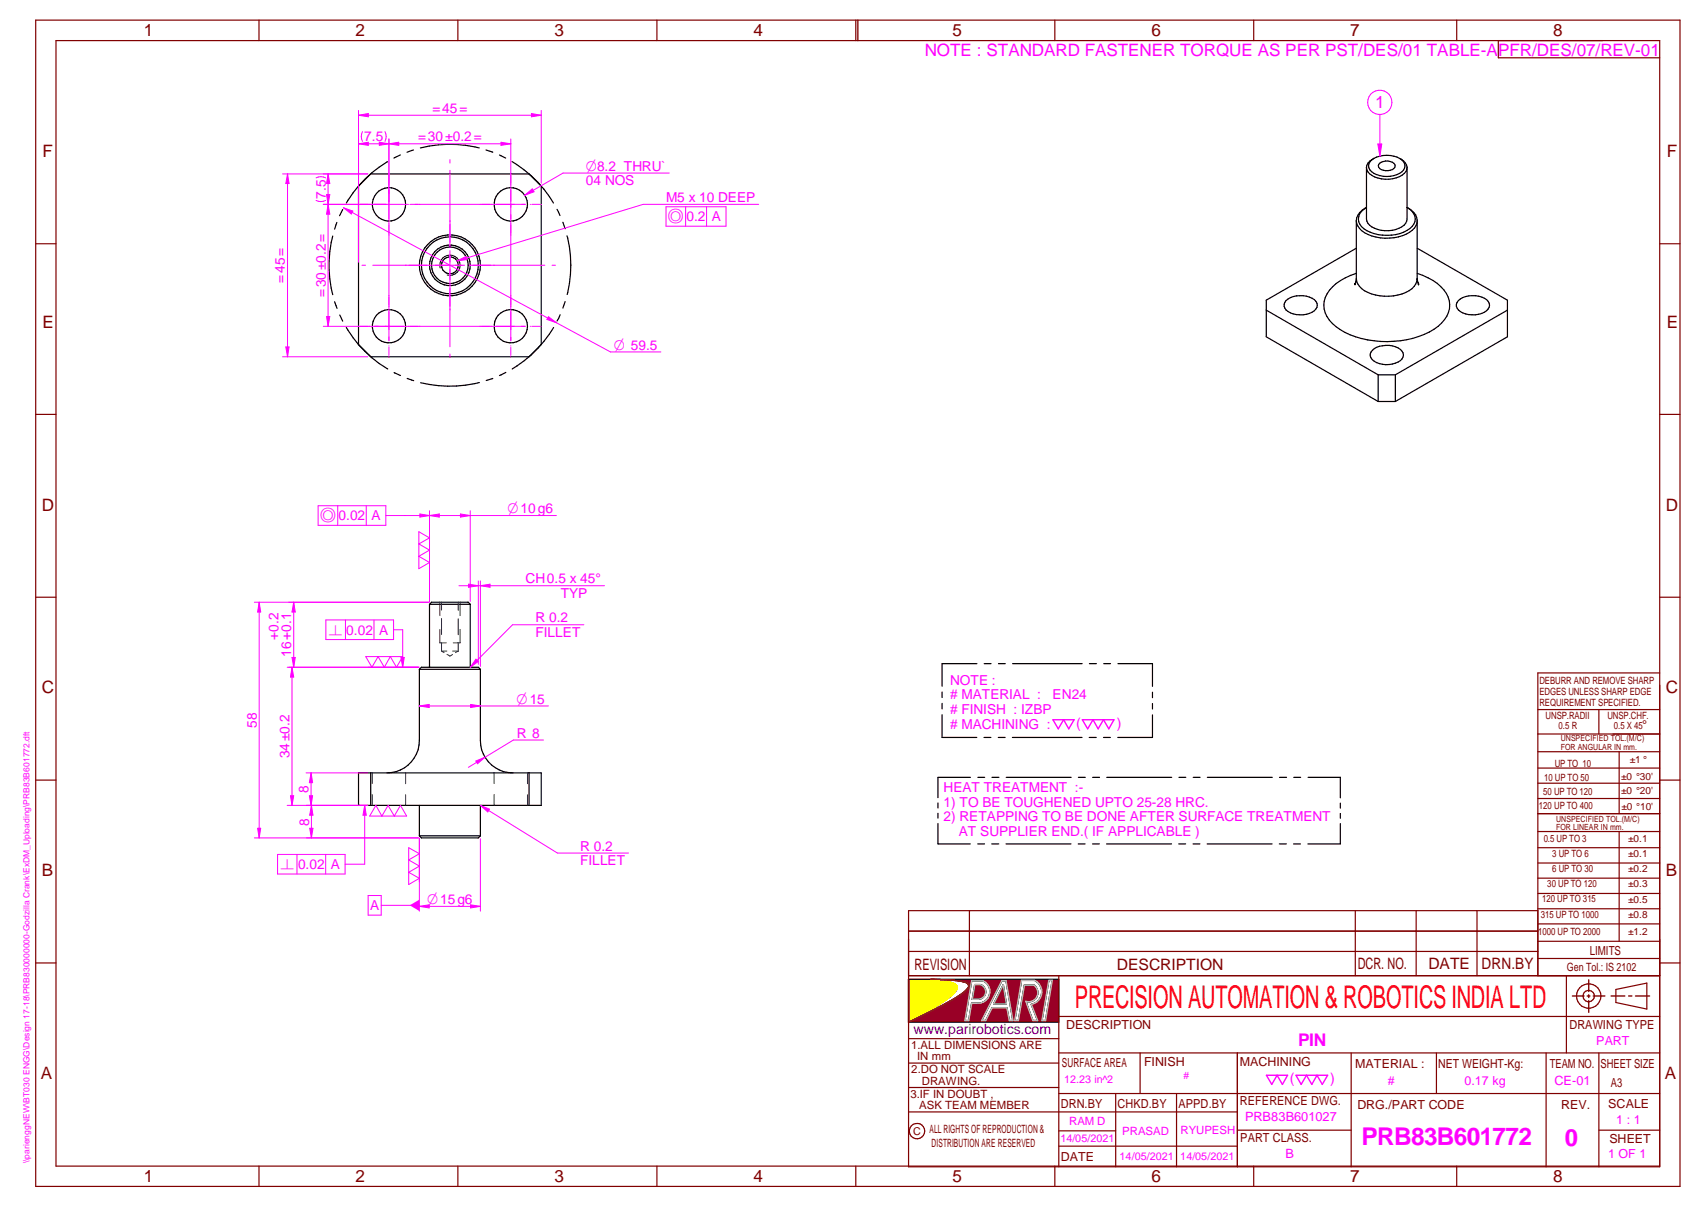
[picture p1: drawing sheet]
<svg xmlns="http://www.w3.org/2000/svg" width="420mm" height="297mm" viewBox="0 0 420 297" stroke-linecap="round" stroke-linejoin="round" font-family="sans-serif">
<g fill="none" stroke="#800000" stroke-width=".3">
<path d="M8.8 5h405v287h-405zM13.8 10h395v277h-395zM63.8 5v5M112.8 5v5M161.8 5v5M210.8 5v5M259.8 5v5M308.8 5v5M358.8 5v5M8.8 60h5M408.8 60h5M8.8 102h5"/>
<path d="M408.8 102h5M8.8 147h5M408.8 147h5M8.8 192h5M408.8 192h5M8.8 237h5M408.8 237h5M63.8 287v5M112.8 287v5M161.8 287v5M210.8 287v5M259.8 287v5"/>
<path d="M308.8 287v5M358.8 287v5"/>
</g>
<path d="M211.3 5v5" fill="none" stroke="#800000" stroke-width=".34"/>
<path d="M239.3 241.4h2.8a2.91 2.91 0 0 1 1.7 2.9 2.91 2.91 0 0 1-2.2 2.5l-2.3 .1-.7 4.3h-1zM246.7 241.3h1.1l1.7 9.9h-.9l-.6-3.2h-3.7l-1.5 3.2h-1zM251.6 241.3h3.2a3.2 3.2 0 0 1 1.7 3.2 3.2 3.2 0 0 1-2.5 2.7l1.6 4h-1.2l-1.8-4.8a2.25 2.25 0 0 0 2.8-1.1 2.25 2.25 0 0 0-.8-2.9h-2.3l-1.5 8.8h-.9zM258.3 241.3h.9l-1.7 9.9h-.9z" fill="none" stroke="#991b1e" stroke-width=".34"/>
<path d="M240.1 242.3h1.4a1.85 1.85 0 0 1 1.2 2 1.85 1.85 0 0 1-1.7 1.6h-1.5z" fill-rule="evenodd" fill="#990026"/>
<path d="M240.1 242.3h1.4a1.85 1.85 0 0 1 1.2 2 1.85 1.85 0 0 1-1.7 1.6h-1.5z" fill="none" stroke="#991b1e" stroke-width=".34"/>
<path d="M247.1 242.4l.8 4.7h-3.2z" fill="#990026"/>
<path d="M247.1 242.4l.8 4.7h-3.2z" fill="none" stroke="#991b1e" stroke-width=".34"/>
<path d="M238.4 242.1l-.2-.1a28.1 28.1 0 0 0-8.9-1l5.2 .9a1.32 1.32 0 0 1 1.2 1 1.32 1.32 0 0 1-.6 1.4l-3.3 2.5-8 4.7 5.6-2.7 5.3-2.8a10.3 10.3 0 0 0 3.9-3.3l-.2-.6M239.3 241.4h2.8a2.91 2.91 0 0 1 1.7 2.9 2.91 2.91 0 0 1-2.2 2.5l-2.3 .1-.7 4.3h-1zM240.1 242.3h1.4a1.85 1.85 0 0 1 1.2 2 1.85 1.85 0 0 1-1.7 1.6h-1.5zM246.7 241.3h1.1l1.7 9.9h-.9l-.6-3.2h-3.7l-1.5 3.2h-1zM247.1 242.4l.8 4.7h-3.2zM251.6 241.3h3.2a3.2 3.2 0 0 1 1.7 3.2 3.2 3.2 0 0 1-2.5 2.7l1.6 4h-1.2l-1.8-4.8a2.25 2.25 0 0 0 2.8-1.1 2.25 2.25 0 0 0-.8-2.9h-2.3l-1.5 8.8h-.9zM258.3 241.3h.9l-1.7 9.9h-.9z" fill="none" stroke="#000" stroke-width=".34"/>
<circle cx="238.4" cy="242.1" r=".17" fill="#000"/>
<path d="M240.1 242.3h1.4a1.85 1.85 0 0 1 1.2 2 1.85 1.85 0 0 1-1.7 1.6h-1.5zM247.1 242.4l.8 4.7h-3.2z" fill="none" stroke="#c0c0c0" stroke-width=".34"/>
<path d="M223.8 241h5.5l4.1 .6a2.39 2.39 0 0 1 2.3 1.4 4.6 4.6 0 0 1-2.4 2.8l-3.6 2.4-5.9 3.3z" fill-rule="evenodd" fill="#ff0"/>
<path d="M223.8 241h5.5l5.2 .9a1.23 1.23 0 0 1 1.1 1.6l-1.3 1.5-2.5 1.8-8 4.7z" fill="none" stroke="#f1eb1f" stroke-width=".34"/>
<path d="M229.3 241l3.6 .5 2 .5a1.06 1.06 0 0 1 .8 .8 1.06 1.06 0 0 1-.3 1l-.9 1.1-3.5 2.5-7.2 4.1" fill="none" stroke="#ff0" stroke-width=".34"/>
<path d="M223.8 241v10.5" fill="none" stroke="#000" stroke-width=".34"/>
<path d="M223.8 241v10.5" fill="none" stroke="#000" stroke-width=".3"/>
<path d="M229.3 241l7.2 .4 1.7 .5 .3 .3 .1 .5-1.1 1.4-2.4 1.6-5.6 3.1-5.7 2.7h37v-10.5zM246.7 241.3h1.1l1.7 9.9h-.9l-.6-3.2h-3.7l-1.5 3.2h-1zM239.3 241.4h2.8a2.91 2.91 0 0 1 1.7 2.9 2.91 2.91 0 0 1-2.2 2.5l-2.3 .1-.7 4.3h-1zM251.6 241.3h3.2a3.2 3.2 0 0 1 1.7 3.2 3.2 3.2 0 0 1-2.5 2.7l1.6 4h-1.2l-1.8-4.8a2.25 2.25 0 0 0 2.8-1.1 2.25 2.25 0 0 0-.8-2.9h-2.3l-1.5 8.8h-.9zM258.3 241.3h.9l-1.7 9.9h-.9z" fill-rule="evenodd" fill="#990026"/>
<path d="M223.8 241h37v10.5h-37" fill="none" stroke="#000" stroke-width=".3"/>
<path d="M229.3 241h1a24.8 24.8 0 0 1 7.9 1l.2 .1" fill="none" stroke="#991b1e" stroke-width=".34"/>
<circle cx="238.4" cy="242.1" r=".17" fill="#991b1e"/>
<path d="M223.8 251.5l6.1-2.9 6.1-3.4-4.9 2.7zM229.3 241l2.9 .1a15.2 15.2 0 0 1 6.1 .9l.3 .4M236.8 244.6l-.8 .6M237.5 244.1l-.7 .5M238.1 243.5l-.6 .6M238.5 242.1l.1 .4M238.6 242.4l-.4 1M238.6 242.7l-.3 .6-.8 .8" fill="none" stroke="#991b1e" stroke-width=".34"/>
<path d="M239.3 241.4h2.8a2.91 2.91 0 0 1 1.7 2.9 2.91 2.91 0 0 1-2.2 2.5l-2.3 .1-.7 4.3h-1zM246.7 241.3h1.1l1.7 9.9h-.9l-.6-3.2h-3.7l-1.5 3.2h-1zM251.6 241.3h3.2a3.2 3.2 0 0 1 1.7 3.2 3.2 3.2 0 0 1-2.5 2.7l1.6 4h-1.2l-1.8-4.8a2.25 2.25 0 0 0 2.8-1.1 2.25 2.25 0 0 0-.8-2.9h-2.3l-1.5 8.8h-.9zM258.3 241.3h.9l-1.7 9.9h-.9z" fill="none" stroke="#c0c0c0" stroke-width=".34"/>
<g fill="none" stroke="#800000" stroke-width=".3">
<path d="M394.7 10h-25.7v4.2h39.8M378.7 174.6h30.1M393.8 174.6v6M408.8 168.6v118.5h-185v-63h154.9M408.8 165.6h-30.1v74.5M378.7 185h30.1M378.7 189h30.1M378.7 192.7h30.1M378.7 196.5h30.1M378.7 180.6h30.1M398.8 185v15.2M378.7 200.2h30.1"/>
<path d="M378.7 204.6h30.1M378.7 208.6h30.1M378.7 212.4h30.1M378.7 216.1h30.1M378.7 219.9h30.1M398.8 204.6v27M223.8 229.2h154.9M223.8 234.1h154.9M238.7 224.1v16M333.8 224.1v16M348.8 224.1v16M363.8 224.1v16"/>
<path d="M378.7 223.6h30.1M378.7 227.4h30.1M378.7 231.6h30.1M378.7 235.9h30.1M223.8 255.6h37M223.8 240.1h185M260.8 240.1v47M260.8 250.1h148M260.8 259.1h148M280.8 259.1v10M304.7 259.1v28M332.8 259.1v28"/>
<path d="M353.8 259.1v10M380.8 259.1v28M385.8 240.1v19M393.8 259.1v28M398 243.5l7.6-1.6v6.4l-7.6-1.6zM223.8 273.6h80.9M223.8 267.6h37M223.8 261.6h37M260.8 278.3h14M260.8 269.1h148M274.8 269.1v18M289.8 269.1v18"/>
<path d="M304.7 278.1h28.1M393.8 278.1h15M260.8 282.1h43.9"/>
<circle cx="391.3" cy="245.1" r="2.99"/>
<circle cx="391.3" cy="245.1" r="1.39"/>
<circle cx="225.8" cy="278.3" r="1.9"/>
</g>
<path d="M387.3 245.1h2.8M390.9 245.1h.7M391.3 241.1v2.9M391.3 244.8v.7M391.3 246.3v2.8M392.4 245.1h2.9M396.8 245.1h3.4M401.1 245.1h.8M402.8 245.1h3.5" fill="none" stroke="#800000" stroke-width=".34"/>
<g fill="none" stroke="#000" stroke-width=".3">
<path d="M95.5 39.8a28.8 28.8 0 0 0-10.2 10.2M98.6 38.1l-1.6 .8M101.8 36.9l-1.6 .6M103.5 36.4a29.8 29.8 0 0 1 14.5 0M119.7 36.9l1.7 .6M123 38.1l1.5 .8M126.1 39.8a29.4 29.4 0 0 1 10.2 10.2M338.4 39a2.97 2.97 0 0 0-1.9 2.2M338.4 39a1.95 1.95 0 0 0-1.4 1.8 1.95 1.95 0 0 0 1.4 1.9 6.3 6.3 0 0 0 7.3-.9 1.89 1.89 0 0 0-1-2.8M338.4 39a7 7 0 0 1 6.3 0M344.7 39a2.44 2.44 0 0 1 1.6 3.2 6.8 6.8 0 0 1-9.4 .1l-.4-1.1M81.9 58.1a29.1 29.1 0 0 0 0 14.4"/>
<path d="M83 54.7l-.6 1.7M84.4 51.6l-.8 1.5M91.3 42.8h39l3 3v39l-3 3h-39l-3-3v-39zM137.2 51.5l.7 1.5M138.6 54.7l.6 1.6M139.6 58a29.1 29.1 0 0 1 .1 14.5M334 54.3v14.6l-.2 .7M334.8 52.3l1.7-1.2a3 3 0 0 0-2 2.8 3 3 0 0 0 2.1 2.9 10.8 10.8 0 0 0 10.6-.5 2.77 2.77 0 0 0 0-4.8l-.7-.4a3.4 3.4 0 0 1 2.3 4.4 7.6 7.6 0 0 1-6.6 3.1 9.1 9.1 0 0 1-7.4-2.4 2.76 2.76 0 0 1 0-3.9zM336.5 41.2v12.7a3.2 3.2 0 0 0 2.8 2.6 6.7 6.7 0 0 0 6.9-1.6l.3-1v-12.7M339.8 40.2a2.81 2.81 0 0 1 3.7 .3 1.37 1.37 0 0 1-1.7 1.5 1.92 1.92 0 0 1-2.3-1.2zM349 54.3v14.3a4.5 4.5 0 0 1-3.7 3.7 11.3 11.3 0 0 1-9.9-1.3 3.4 3.4 0 0 1-1.4-2.4M82.4 74.3l.6 1.6"/>
<path d="M83.7 77.5l.7 1.5M138 77.5l-.8 1.5M139.2 74.2l-.6 1.6M311.9 76.3l27.5 15.9M316.7 74a5.9 5.9 0 0 1 7.4 .2 1.75 1.75 0 0 1-.9 2.6 6.3 6.3 0 0 1-6.5-.5 1.65 1.65 0 0 1 0-2.3zM333.7 69.8h.1M333.8 69.7h.1M333.8 69.6h.1M334 61.1l-22.1 12.8v9l27.5 15.9M334 67.3a11.4 11.4 0 0 0-7.6 5.9 6.2 6.2 0 0 0 2.6 7.2 22.7 22.7 0 0 0 17.4 3.2 15.1 15.1 0 0 0 9.4-4.9 5.7 5.7 0 0 0-1-8.2 14 14 0 0 0-5.8-3.2M349 68.7h.1M349 61.1l22.3 12.8v9l-27.6 15.9"/>
<path d="M349 68.7l.3 1M349.3 69.8h.1M349.4 69.8h.1M359.2 74a5.8 5.8 0 0 1 7.3 .2 1.75 1.75 0 0 1-.9 2.6 5.5 5.5 0 0 1-6.8-1 1.51 1.51 0 0 1 .4-1.8zM371.3 76.3l-27.6 15.9M85.3 80.6a29.4 29.4 0 0 0 10.2 10.2M97.1 91.7l1.5 .7M100.3 93.1l1.6 .6M118.1 94.1a30.4 30.4 0 0 1-14.5 .1M121.4 93.1l-1.7 .5M124.6 91.7l-1.6 .7M136.3 80.6a30 30 0 0 1-10.2 10.2"/>
<path d="M338 86.2a5.7 5.7 0 0 1 7.3 .2 1.71 1.71 0 0 1-.9 2.7 5.5 5.5 0 0 1-6.8-1 1.44 1.44 0 0 1 .4-1.9zM339.4 92.2v6.6M339.4 98.8h4.3M339.4 92.2h4.3M343.7 92.2v6.6M105.8 148.7h10M105.8 148.7l.5-.5h9l.5 .5M105.8 148.7v15.5M115.8 148.7v15.5M103.3 164.7h15M103.3 164.7l.5-.5h14l.5 .5M103.3 164.7v17.5a8 8 0 0 1-8 8"/>
<path d="M118.3 164.7v17.5a8 8 0 0 0 8 8M88.3 190.2h45v8h-45zM91.3 190.2v8M103.3 198.2v7.5M118.3 198.2v7.5M130.3 190.2v8M103.3 205.7l.5 .5h14l.5-.5M103.3 205.7h15"/>
<circle cx="95.8" cy="50.3" r="4.1"/>
<circle cx="125.8" cy="50.3" r="4.1"/>
<circle cx="110.8" cy="65.3" r="2.07"/>
<circle cx="110.8" cy="65.3" r="7"/>
<circle cx="110.8" cy="65.3" r="5"/>
<circle cx="110.8" cy="65.3" r="7.5"/>
<circle cx="110.8" cy="65.3" r="4.5"/>
<circle cx="95.8" cy="80.3" r="4.1"/>
<circle cx="125.8" cy="80.3" r="4.1"/>
</g>
<g fill="none" stroke="#008000" stroke-width=".25">
<path d="M108.3 148.2v3.3M108.3 154.9v3.3h1.6M108.7 148.2v2M108.7 152.2v4M108.7 158.2v2M112.8 148.2v2M112.8 152.3v3.9M112.8 158.2v2M113.3 148.2v3.3M113.3 154.9v3.3h-1.7M108.7 160.2h1.4M108.7 160.2l.7 .4"/>
<path d="M110.1 161l.7 .5 .7-.4M111.5 160.2h1.3M112.8 160.2l-.6 .4M91.7 190.2v2.6M91.7 195.5v2.7M99.9 190.2v2.7M99.9 195.6v2.6M121.7 190.2v2.6M121.7 195.5v2.7M129.9 190.2v2.7M129.9 195.6v2.6"/>
</g>
<path d="M108.4 66a2.5 2.5 0 0 1 2.2-3.2 2.5 2.5 0 0 1 2.7 2.7 2.5 2.5 0 0 1-3.2 2.2" fill="none" stroke="#000" stroke-width=".25"/>
<g fill="none" stroke="#f0f" stroke-width=".25">
<path d="M110.8 39.3v.8M69.6 42.8h21M88.2 50.3h.1M88.6 50.3h2M90.9 50.3h.1M92.2 50.3h7.2M95.8 42.7v.1M95.8 43.1v2M95.8 45.4v.1M95.8 46.7v37.2M99.5 50.3h.9M100.6 50.3h.1"/>
<path d="M101 50.3h28.4M110.8 41.9v19.1M125.8 42.7v.1M125.8 43.1v2M125.8 45.4v.1M125.8 46.7v37.2M130.6 50.3h.1M131 50.3h2M133.3 50.3h.1M89.1 65.3h.9M91.8 65.3h22.6M110.8 61.7v23.6"/>
<path d="M115.6 65.3h18.6M136 65.3h.8M69.6 87.8h21M70.4 85.4h.8l-.4 2.4zM88.2 80.3h.1M88.6 80.3h2M90.9 80.3h.1M92.2 80.3h37.2M95.8 85.1v.1M95.8 85.5v2M95.8 87.8v.1M110.8 87.1v.9"/>
<path d="M125.8 85.1v.1M125.8 85.5v2M125.8 87.8v.1M130.6 80.3h.1M131 80.3h2M133.3 80.3h.1"/>
</g>
<path d="M70.4 85.4h.8l-.4 2.4z" fill="#f0f"/>
<path d="M70.8 42.8l.4 2.4h-.8z" fill="none" stroke="#f0f" stroke-width=".25"/>
<path d="M70.8 42.8l.4 2.4h-.8z" fill="#f0f"/>
<path d="M88.3 27.2v37.4M88.3 28.4l2.4-.5v.8zM133.3 27.2v17.9M70.8 42.8v45" fill="none" stroke="#f0f" stroke-width=".25"/>
<path d="M88.3 28.4l2.4-.5v.8z" fill="#f0f"/>
<path d="M130.9 27.9l2.4 .5-2.4 .3z" fill="none" stroke="#f0f" stroke-width=".25"/>
<path d="M130.9 27.9l2.4 .5-2.4 .3z" fill="#f0f"/>
<path d="M88.3 28.4h45M88.3 34.2v10.9M88.3 35.4l2.4-.4v.8zM89.3 32.4a2.6 2.6 0 0 0 0 2.4M94.8 32.4a2.6 2.6 0 0 1 0 2.4M95.8 34.2v15.4" fill="none" stroke="#f0f" stroke-width=".25"/>
<path d="M88.3 35.4l2.4-.4v.8z" fill="#f0f"/>
<path d="M93.4 35l2.4 .4-2.4 .4z" fill="none" stroke="#f0f" stroke-width=".25"/>
<path d="M93.4 35l2.4 .4-2.4 .4z" fill="#f0f"/>
<path d="M88.3 35.4h7.5M95.8 34.2v15.4M95.8 35.4l2.4-.4v.8zM125.8 34.2v15.4" fill="none" stroke="#f0f" stroke-width=".25"/>
<path d="M95.8 35.4l2.4-.4v.8z" fill="#f0f"/>
<path d="M123.4 35l2.4 .4-2.4 .4z" fill="none" stroke="#f0f" stroke-width=".25"/>
<path d="M123.4 35l2.4 .4-2.4 .4z" fill="#f0f"/>
<path d="M95.8 35.4h30M77.8 49.3a2.52 2.52 0 0 0 2.4 0M77.8 43.8a2.52 2.52 0 0 1 2.4 0M79.6 42.8h11M79.6 50.3h15.5M80.8 42.8l.4 2.4h-.8z" fill="none" stroke="#f0f" stroke-width=".25"/>
<path d="M80.8 42.8l.4 2.4h-.8z" fill="#f0f"/>
<path d="M80.4 47.9h.8l-.4 2.4z" fill="none" stroke="#f0f" stroke-width=".25"/>
<path d="M80.4 47.9h.8l-.4 2.4z" fill="#f0f"/>
<path d="M79.6 50.3h15.5M80.8 42.8v7.5M80.8 50.3l.4 2.4h-.8zM79.6 80.3h15.5" fill="none" stroke="#f0f" stroke-width=".25"/>
<path d="M80.8 50.3l.4 2.4h-.8z" fill="#f0f"/>
<path d="M80.4 77.9h.8l-.4 2.4z" fill="none" stroke="#f0f" stroke-width=".25"/>
<path d="M80.4 77.9h.8l-.4 2.4z" fill="#f0f"/>
<path d="M80.8 50.3v30M105.8 125.7v22.3M105.8 126.9l2.4-.4v.8zM115.8 125.7v22.3" fill="none" stroke="#f0f" stroke-width=".25"/>
<path d="M105.8 126.9l2.4-.4v.8z" fill="#f0f"/>
<path d="M113.4 126.5l2.4 .4-2.4 .4z" fill="none" stroke="#f0f" stroke-width=".25"/>
<path d="M113.4 126.5l2.4 .4-2.4 .4z" fill="#f0f"/>
<path d="M105.8 126.9h31.2M62.6 148.2h43M62.6 206.2h40.5M63.4 203.8h.8l-.4 2.4z" fill="none" stroke="#f0f" stroke-width=".25"/>
<path d="M63.4 203.8h.8l-.4 2.4z" fill="#f0f"/>
<path d="M63.8 148.2l.4 2.4h-.8z" fill="none" stroke="#f0f" stroke-width=".25"/>
<path d="M63.8 148.2l.4 2.4h-.8z" fill="#f0f"/>
<path d="M63.8 148.2v58M75.5 198.2h15.1M75.5 206.2h27.6M76.3 203.8h.8l-.4 2.4z" fill="none" stroke="#f0f" stroke-width=".25"/>
<path d="M76.3 203.8h.8l-.4 2.4z" fill="#f0f"/>
<path d="M76.7 198.2l.4 2.4h-.8z" fill="none" stroke="#f0f" stroke-width=".25"/>
<path d="M76.7 198.2l.4 2.4h-.8z" fill="#f0f"/>
<path d="M75.4 198.2h15.2M75.4 190.2h15.2M76.2 195.8h.8l-.4 2.4zM76.7 198.2v8" fill="none" stroke="#f0f" stroke-width=".25"/>
<path d="M76.2 195.8h.8l-.4 2.4z" fill="#f0f"/>
<path d="M76.6 190.2l.4 2.4h-.8z" fill="none" stroke="#f0f" stroke-width=".25"/>
<path d="M76.6 190.2l.4 2.4h-.8z" fill="#f0f"/>
<path d="M76.6 190.2v8M103.3 206.4v17.8M118.3 206.4v17.8M103.3 223.1l2.4-.4v.7z" fill="none" stroke="#f0f" stroke-width=".25"/>
<path d="M103.3 223.1l2.4-.4v.7z" fill="#f0f"/>
<path d="M115.9 222.7l2.4 .4-2.4 .3z" fill="none" stroke="#f0f" stroke-width=".25"/>
<path d="M115.9 222.7l2.4 .4-2.4 .3z" fill="#f0f"/>
<path d="M117.8 143v20.5M118.3 143v21M118.3 144.1l2.4-.3v.7zM103.3 223.1h15" fill="none" stroke="#f0f" stroke-width=".25"/>
<path d="M118.3 144.1l2.4-.3v.7z" fill="#f0f"/>
<path d="M115.4 143.8l2.4 .3-2.4 .4z" fill="none" stroke="#f0f" stroke-width=".25"/>
<path d="M115.4 143.8l2.4 .3-2.4 .4z" fill="#f0f"/>
<path d="M339.8 28.2v10.2M113 144.1h35.9" fill="none" stroke="#f0f" stroke-width=".25"/>
<path d="M339.3 35.4h1l-.5 3z" fill="#f0f"/>
<g fill="none" stroke="#f0f" stroke-width=".25">
<path d="M339.3 35.4h1l-.5 3zM99.2 155v9.2"/>
<circle cx="339.8" cy="25.2" r="2.99"/>
</g>
<path d="M98.8 161.8h.8l-.4 2.4z" fill="#f0f"/>
<g fill="none" stroke="#f0f" stroke-width=".25">
<path d="M103.2 130.9l2.6 1.5-2.6 1.5 2.6 1.5-2.6 1.5 2.6 1.5-2.6 1.6zM105.8 131.5v16.7M80.3 152.6h16.6v4.8h-16.6zM85.1 152.6v4.8M92.1 152.6v4.8M96.9 155h2.3M90.1 161.6h9.1l-1.5 2.6-1.6-2.6-1.5 2.6-1.5-2.6-1.5 2.6zM90.7 164.2h12.6M98.8 161.8h.8l-.4 2.4zM92.6 198.2l1.5 2.6 1.5-2.6 1.5 2.6 1.5-2.6 1.5 2.6h-9.1zM100.7 208.6l2.6 1.5-2.6 1.5 2.6 1.5-2.6 1.6 2.6 1.5-2.6 1.5zM103.3 206.2v10.8"/>
<path d="M93.9 222.8h9.4"/>
</g>
<path d="M311.9 264.6h5.2l-1.3 2.3-1.3-2.3-1.3 2.3zM319.2 264.6h7.8l-1.3 2.3-1.4-2.3-1.2 2.3-1.3-2.3-1.3 2.3z" fill="none" stroke="#f0f" stroke-width=".34"/>
<path d="M100.9 222.8l2.4-1.4v2.8z" fill="#f0f"/>
<path d="M89.8 198.2v14.5M90.7 220.4h3.2v4.8h-3.2z" fill="none" stroke="#f0f" stroke-width=".25"/>
<path d="M89.8 198.2l.4 2.4h-.8z" fill="#f0f"/>
<path d="M99.8 126.9h6M89.8 198.2l.4 2.4h-.8zM68.4 210.3h16.6v4.8h-16.6zM73.1 210.3v4.8M80.2 210.3v4.8M85 212.7h4.8" fill="none" stroke="#f0f" stroke-width=".25"/>
<path d="M103.4 126.5l2.4 .4-2.4 .4z" fill="#f0f"/>
<path d="M138.7 42.6l-9.5 5.4M78.3 124.5h16.7v4.8h-16.7zM83.2 124.5v4.8M90.2 124.5v4.8M95 126.9h4.8M103.4 126.5l2.4 .4-2.4 .4z" fill="none" stroke="#f0f" stroke-width=".25"/>
<path d="M129.2 48l1.9-1.5 .4 .7z" fill="#f0f"/>
<path d="M84.6 51.1l65.8 35.5h12.4M84.6 51.1l2.3 .8-.4 .8zM129.2 48l1.9-1.5 .4 .7zM138.7 42.6h26.1" fill="none" stroke="#f0f" stroke-width=".25"/>
<path d="M84.6 51.1l2.3 .8-.4 .8z" fill="#f0f"/>
<path d="M135.1 77.9l1.9 1.5-2.3-.8z" fill="none" stroke="#f0f" stroke-width=".25"/>
<path d="M135.1 77.9l1.9 1.5-2.3-.8z" fill="#f0f"/>
<path d="M126.2 153.8l-10.4 10.4" fill="none" stroke="#f0f" stroke-width=".25"/>
<path d="M117.2 162.2l.6 .6-2 1.4z" fill="#f0f"/>
<path d="M126.2 153.8h17.6M70.7 164.2h32.4M117.2 162.2l.6 .6-2 1.4zM70.7 198.2h19.9M71.5 195.8h.8l-.4 2.4z" fill="none" stroke="#f0f" stroke-width=".25"/>
<path d="M71.5 195.8h.8l-.4 2.4z" fill="#f0f"/>
<path d="M71.9 164.2l.4 2.4h-.8z" fill="none" stroke="#f0f" stroke-width=".25"/>
<path d="M71.9 164.2l.4 2.4h-.8z" fill="#f0f"/>
<path d="M71.9 164.2v34M118.3 198.2l19 11.7" fill="none" stroke="#f0f" stroke-width=".25"/>
<path d="M118.3 198.2l2.3 .9-.5 .7z" fill="#f0f"/>
<path d="M158.4 50.3l-45.8 13.9M118.3 198.2l2.3 .9-.5 .7zM137.3 209.9h17.5" fill="none" stroke="#f0f" stroke-width=".25"/>
<path d="M112.6 64.2l2.2-1.1 .2 .8z" fill="#f0f"/>
<path d="M158.4 50.3h28.4M164 50.9h14.8v4.8h-14.8zM168.9 50.9v4.8M174 50.9v4.8M112.6 64.2l2.2-1.1 .2 .8zM71.1 148.2h34.5M71.1 164.2h32M71.9 161.8h.8l-.4 2.4z" fill="none" stroke="#f0f" stroke-width=".25"/>
<path d="M71.9 161.8h.8l-.4 2.4z" fill="#f0f"/>
<path d="M72.3 148.2l.4 2.4h-.8z" fill="none" stroke="#f0f" stroke-width=".25"/>
<path d="M72.3 148.2l.4 2.4h-.8z" fill="#f0f"/>
<path d="M72.3 148.2v16M115.9 173.4l2.4 .3-2.4 .4z" fill="none" stroke="#f0f" stroke-width=".25"/>
<path d="M115.9 173.4l2.4 .3-2.4 .4z" fill="#f0f"/>
<path d="M103.3 173.7l2.4-.3v.7z" fill="none" stroke="#f0f" stroke-width=".25"/>
<path d="M103.3 173.7l2.4-.3v.7z" fill="#f0f"/>
<path d="M103.3 173.7h31.8M117.2 187.3l2.3-.9-1.9 1.6zM133.8 182.1h-7.4l-11.1 6.7" fill="none" stroke="#f0f" stroke-width=".25"/>
<path d="M117.2 187.3l2.3-.9-1.9 1.6z" fill="#f0f"/>
<g fill="none" stroke="#000" stroke-width=".3">
<path d="M232 175.9v5.6h8.6M232 170.3v1.4M232 173.1v1.4M240.6 163.3h-8.6v5.6M242.4 163.3h1.7M245.9 163.3h1.7M249.4 163.3h17.1M268.3 163.3h1.7M271.8 163.3h1.7M275.3 163.3h8.5v5.6M283.8 175.9v5.6h-8.5M283.8 170.3v1.4"/>
<path d="M283.8 173.1v1.4M231 197.6v1.2M239 191.3h-8v5M240.8 191.3h1.7M242.3 181.5h1.7M244.3 191.3h1.7M245.9 181.5h1.7M247.8 191.3h16M249.3 181.5h17.2M265.6 191.3h1.7M268.3 181.5h1.7M269.1 191.3h1.7"/>
<path d="M271.8 181.5h1.7M272.6 191.3h16M290.4 191.3h1.6M293.9 191.3h1.7M297.3 191.3h16M315.1 191.3h1.8M318.6 191.3h1.7M322.1 191.3h8v5M330.1 197.7v1.2M231 200.2v1.1M231 202.6v5.1h8M240.8 207.7h1.7"/>
<path d="M244.3 207.7h1.7M247.8 207.7h16M265.5 207.7h1.7M269.1 207.7h1.7M272.5 207.7h16M290.3 207.7h1.7M293.8 207.7h1.7M297.3 207.7h16M315.1 207.7h1.7M318.6 207.7h1.7M330.1 202.7v5h-8M330.1 200.2v1.2"/>
</g>
<path d="M259.3 177.1h5.2l-1.3 2.3-1.3-2.3-1.3 2.3zM266.6 177.1h7.8l-1.3 2.3-1.3-2.3-1.3 2.3-1.3-2.3-1.3 2.3z" fill="none" stroke="#f0f" stroke-width=".34"/>
<text font-size="7.7" fill="#f00" x="264.7" y="248.1">PRECISION AUTOMATION &amp; ROBOTICS INDIA LTD</text>
<text font-size="6" fill="#f0f" x="335.3" y="281.7">PRB83B601772</text>
<text font-size="5.9" fill="#f0f" x="385.4" y="282.1">0</text>
<text font-size="4.3" fill="#f0f" x="319.7" y="257.4">PIN</text>
<g font-size="4.2" fill="#800000">
<text x="35.4" y="9">1</text>
<text x="87.6" y="9">2</text>
<text x="136.6" y="9">3</text>
<text x="185.6" y="9">4</text>
<text x="234.6" y="9">5</text>
<text x="283.6" y="9">6</text>
<text x="332.6" y="9">7</text>
<text x="382.6" y="9">8</text>
<text x="10.5" y="38.7">F</text>
<text x="410.5" y="38.7">F</text>
<text x="10.5" y="80.6">E</text>
<text x="410.5" y="80.6">E</text>
<text x="10.3" y="125.6">D</text>
<text x="410.2" y="125.6">D</text>
<text x="10.3" y="170.6">C</text>
<text x="410.2" y="170.6">C</text>
<text x="10.3" y="215.6">B</text>
<text x="410.2" y="215.6">B</text>
<text x="10" y="265.6">A</text>
<text x="410" y="265.6">A</text>
<text x="35.4" y="291">1</text>
<text x="87.6" y="291">2</text>
<text x="136.6" y="291">3</text>
<text x="185.6" y="291">4</text>
<text x="234.6" y="291">5</text>
<text x="283.6" y="291">6</text>
<text x="332.6" y="291">7</text>
<text x="382.6" y="291">8</text>
</g>
<g font-size="4.2" fill="#f0f">
<text x="227.7" y="13.8">NOTE : STANDARD FASTENER TORQUE AS PER PST/DES/01 TABLE-A</text>
<text x="369" y="13.7">PFR/DES/07/REV-01</text>
<text x="338.7" y="26.7">1</text>
</g>
<g font-size="3.9" fill="#800000">
<text x="225.2" y="238.8">REVISION</text>
<text x="275.1" y="238.8">DESCRIPTION</text>
<text x="334.4" y="238.6">DCR. NO.</text>
<text x="351.8" y="238.6">DATE</text>
<text x="364.9" y="238.5">DRN.BY</text>
</g>
<g font-size="3.7" fill="#f0f">
<text x="144.3" y="42">O8.2 THRU`</text>
<text x="164.5" y="54.5">a</text>
<text x="151.2" y="86">O 59.5</text>
<text x="78.8" y="128.1">a</text>
<text x="125" y="126.3">O10g6</text>
<text x="81" y="156.2">n</text>
<text x="127.2" y="173.1">O15</text>
<text x="69.1" y="213.9">n</text>
<text x="105.2" y="222.5">O15g6</text>
</g>
<g font-size="3.5" fill="#f0f">
<text x="265.1" y="179.1">(</text>
<text x="275" y="179.1">)</text>
<text x="317.7" y="266.5">(</text>
<text x="327.6" y="266.5">)</text>
</g>
<text font-size="3.5" fill="#00f" x="224.9" y="254.5">www.parirobotics.com</text>
<g font-size="3.4" fill="#f0f">
<text x="106.5" y="27.8">=45=</text>
<text x="89.7" y="34.8">7.5</text>
<text x="103" y="34.8">=30±0.2=</text>
<text x="144.3" y="45.6">04 NOS</text>
<text x="80.2" y="48.9" transform="rotate(-90 80.2 48.9)">7.5</text>
<text x="164" y="49.7">M5 x 10 DEEP</text>
<text x="169.1" y="54.5">0.2 A</text>
<text x="70.2" y="69.6" transform="rotate(-90 70.2 69.6)">=45=</text>
<text x="80.2" y="73.1" transform="rotate(-90 80.2 73.1)">=30±0.2=</text>
<text x="83.4" y="128.1">0.02 A</text>
<text x="129.4" y="143.6">CH0.5 x 45°</text>
<text x="138.1" y="147.2">TYP</text>
<text x="131.9" y="153.2">R 0.2</text>
<text x="68.6" y="157.4" transform="rotate(-90 68.6 157.4)">+0.2</text>
<text x="71.7" y="161.6" transform="rotate(-90 71.7 161.6)">16+0.1</text>
<text x="85.3" y="156.2">0.02 A</text>
<text x="131.9" y="156.8">FILLET</text>
<text x="234" y="168.5">NOTE :</text>
<text x="234" y="172.1"># MATERIAL :</text>
<text x="259.2" y="172.1">EN24</text>
<text x="63.2" y="179.1" transform="rotate(-90 63.2 179.1)">58</text>
<text x="234" y="175.7"># FINISH : IZBP</text>
<text x="234" y="179.3"># MACHINING :</text>
<text x="127.3" y="181.5">R 8</text>
<text x="71.3" y="186.6" transform="rotate(-90 71.3 186.6)">34±0.2</text>
<text x="76" y="195.2" transform="rotate(-90 76 195.2)">8</text>
<text x="232.4" y="194.9">HEAT TREATMENT :-</text>
<text x="76.1" y="203.2" transform="rotate(-90 76.1 203.2)">8</text>
<text x="232.4" y="198.5">1) TO BE TOUGHENED UPTO 25-28 HRC.</text>
<text x="232.4" y="202.1">2) RETAPPING TO BE DONE AFTER SURFACE TREATMENT</text>
<text x="142.9" y="209.3">R 0.2</text>
<text x="236.1" y="205.7">AT SUPPLIER END.( IF APPLICABLE )</text>
<text x="73.4" y="213.9">0.02 A</text>
<text x="142.9" y="212.9">FILLET</text>
<text x="91.2" y="224">A</text>
</g>
<g font-size="3.1" fill="#800000">
<text x="404.4" y="179.5">°</text>
<text x="391.5" y="235.1">LIMITS</text>
<text x="262.6" y="253.2">DESCRIPTION</text>
<text x="386.5" y="253.2">DRAWING TYPE</text>
<text x="261.5" y="262.5">SURFACE AREA</text>
<text x="281.8" y="262.4">FINISH</text>
<text x="305.4" y="262.4">MACHINING</text>
<text x="333.8" y="262.9">MATERIAL :</text>
<text x="354.2" y="262.9">NET WEIGHT-Kg:</text>
<text x="381.7" y="262.7">TEAM NO.</text>
<text x="394.2" y="262.7">SHEET SIZE</text>
<text x="396.7" y="267.5">A3</text>
<text x="261.3" y="272.8">DRN.BY</text>
<text x="275.2" y="272.7">CHKD.BY</text>
<text x="290.3" y="272.8">APPD.BY</text>
<text x="305.4" y="271.9">REFERENCE DWG.</text>
<text x="334.3" y="272.9">DRG./PART CODE</text>
<text x="384.5" y="272.8">REV.</text>
<text x="396.1" y="272.7">SCALE</text>
<text x="305.5" y="281">PART CLASS.</text>
<text x="396.4" y="281.2">SHEET</text>
<text x="261.3" y="285.8">DATE</text>
</g>
<g font-size="3.1" fill="#f0f">
<text x="393.1" y="257.1">PART</text>
<text x="341.8" y="267.1">#</text>
<text x="360.7" y="267">0.17 kg</text>
<text x="382.9" y="267.1">CE-01</text>
<text x="306.7" y="275.9">PRB83B601027</text>
<text x="398" y="276.5">1 : 1</text>
<text x="316.6" y="284.9">B</text>
<text x="396.1" y="284.9">1 OF 1</text>
</g>
<g font-size="2.8" fill="#800000">
<text x="385.9" y="238.9">Gen Tol.: IS 2102</text>
<text x="224.4" y="258.1">1.ALL DIMENSIONS ARE</text>
<text x="225.9" y="260.9">IN mm</text>
<text x="224.4" y="264.2">2.DO NOT SCALE</text>
<text x="227.1" y="267">DRAWING.</text>
<text x="224.2" y="270.2">3.IF IN DOUBT ,</text>
<text x="226.4" y="273">ASK TEAM MEMBER</text>
<text x="228.9" y="278.8">ALL RIGHTS OF REPRODUCTION &amp;</text>
<text x="229.4" y="282.3">DISTRIBUTION ARE RESERVED</text>
</g>
<g font-size="2.8" fill="#f0f">
<text x="263.3" y="276.8">RAM D</text>
<text x="276.4" y="279.2">PRASAD</text>
<text x="290.8" y="279.1">RYUPESH</text>
</g>
<g font-size="2.7" fill="#f0f">
<text x="262.1" y="266.5">12.23 in^2</text>
<text x="261.1" y="281">14/05/2021</text>
<text x="275.7" y="285.5">14/05/2021</text>
<text x="290.7" y="285.5">14/05/2021</text>
</g>
<text font-size="2.7" fill="#800000" x="224.9" y="279.4">C</text>
<g font-size="2.5" fill="#800000">
<text x="379.1" y="168.2">DEBURR AND REMOVE SHARP</text>
<text x="379.1" y="171">EDGES UNLESS SHARP EDGE</text>
<text x="379.1" y="173.7">REQUIREMENT SPECIFIED.</text>
<text x="380.7" y="177">UNSP.RADII</text>
<text x="383.9" y="179.5">0.5 R</text>
<text x="395.9" y="177">UNSP.CHF.</text>
<text x="397.5" y="179.4">0.5 X 45</text>
<text x="382.9" y="188.7">UP TO 10</text>
<text x="401.4" y="187.9">±1 °</text>
<text x="380.1" y="195.6">50 UP TO 120</text>
<text x="380.3" y="192.2">10 UP TO 50</text>
<text x="399.3" y="192.1">±0 °30'</text>
<text x="399.3" y="195.4">±0 °20'</text>
<text x="379" y="199.1">120 UP TO 400</text>
<text x="399.3" y="199.3">±0 °10'</text>
<text x="380.2" y="207.1">0.5 UP TO 3</text>
<text x="401" y="207.2">±0.1</text>
<text x="382.3" y="210.9">3 UP TO 6</text>
<text x="382.3" y="214.6">6 UP TO 30</text>
<text x="401" y="210.9">±0.1</text>
<text x="401" y="214.7">±0.2</text>
<text x="381.1" y="218.4">30 UP TO 120</text>
<text x="401" y="218.4">±0.3</text>
<text x="379.5" y="225.8">315 UP TO 1000</text>
<text x="379.8" y="222.1">120 UP TO 315</text>
<text x="401" y="222.2">±0.5</text>
<text x="401" y="225.9">±0.8</text>
<text x="378.8" y="230.1">1000 UP TO 2000</text>
<text x="401" y="230.2">±1.2</text>
</g>
<text font-size="2.5" fill="#f0f" x="291.5" y="265.6">#</text>
<g font-size="2.1" fill="#800000">
<text x="384.4" y="182.5">UNSPECIFIED TOL.(M/C)</text>
<text x="384.4" y="184.5">FOR ANGULAR IN mm.</text>
<text x="383.2" y="202.2">UNSPECIFIED TOL.(M/C)</text>
<text x="383.2" y="204.3">FOR LINEAR IN mm.</text>
</g>
<text font-size="2.1" fill="#f0f" x="7.2" y="286.3" transform="rotate(-90 7.2 286.3)">\\parienggNEW\BT030 ENGG\Design 17-18\PRB830000000-Godzilla Crank\ExDM_Uploading\PRB83B601772.dft</text>
</svg>
